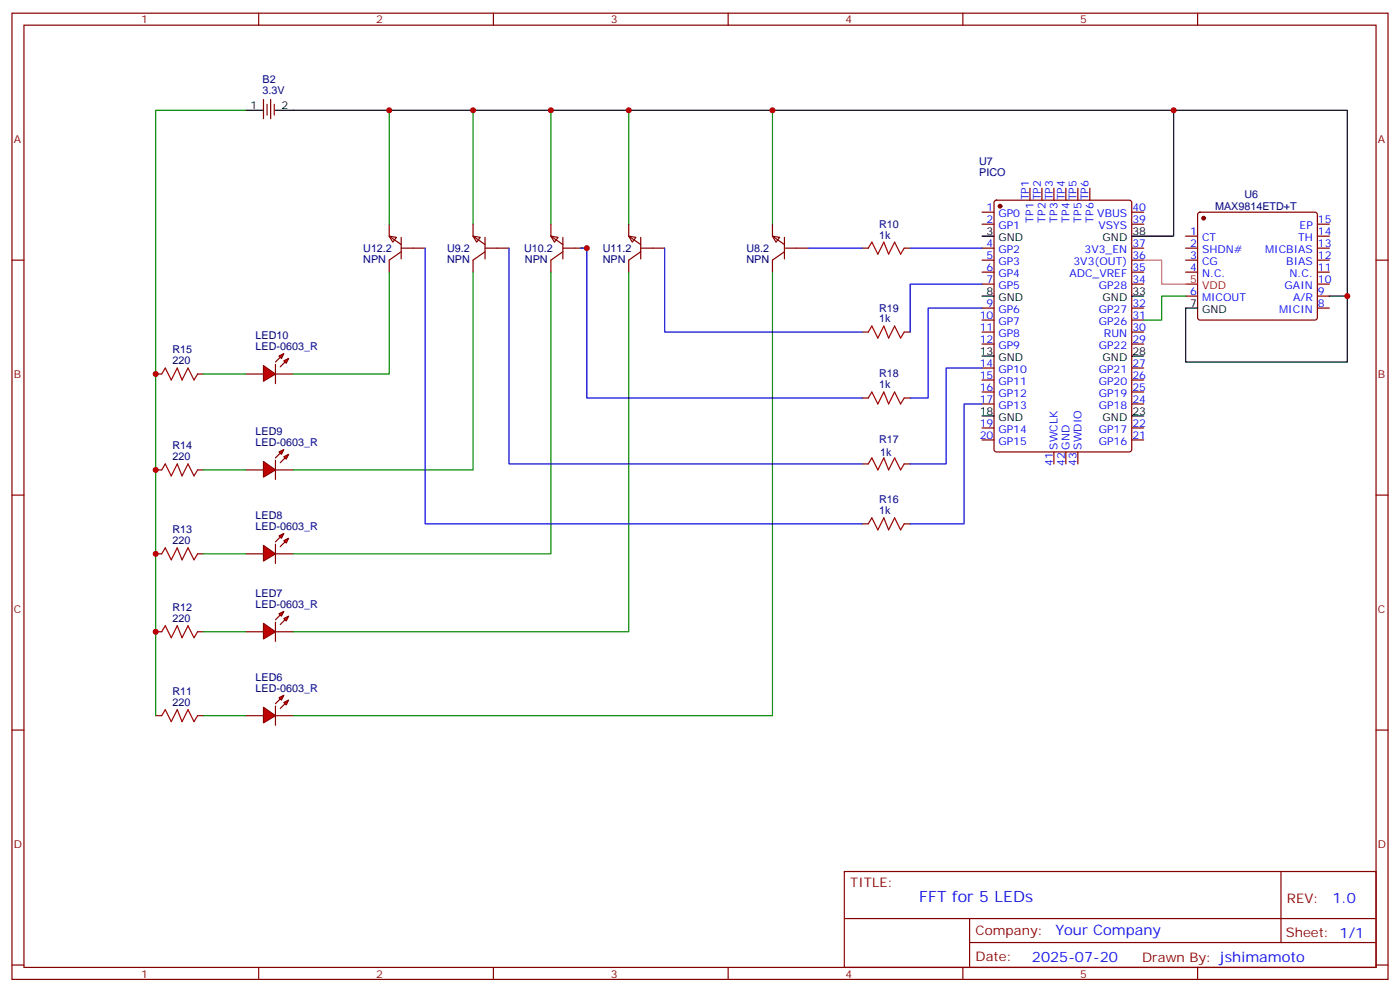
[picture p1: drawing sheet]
<svg xmlns="http://www.w3.org/2000/svg" width="412mm" height="292mm" viewBox="0 0 412 292" stroke-linecap="round" stroke-linejoin="round" font-family="sans-serif">
<g fill="none" stroke="#870000" stroke-width=".35">
<path d="M3.5 3.9h405.4v284.3h-405.4zM7.1 7.4h398.2v277.3h-398.2zM76.2 3.9v3.5M145.3 3.9v3.5M214.5 3.9v3.5M283.6 3.9v3.5M352.8 3.9v3.5M77.6 29.3v5.6M78.7 30.7v3.2M79.7 29.3v5.6M80.8 30.7v3.2M293 59.1l.5-.2h39.2l.6 .4 .1 73-.5 .6-39.4 .1-.6-.5-.1-72.9z"/>
<path d="M303.4 55.4v3.5M306.9 55.4v3.5M310.4 55.4v3.5M314 55.4v3.5M317.5 55.4v3.5M321 55.4v3.5M3.5 76.6h3.6M254 73h1.8M266.3 73h1.8M289.3 76.6h3.5M289.3 73h3.5M289.3 66h3.5"/>
<path d="M289.3 62.4h3.5M333.4 76.6h3.5M333.4 73h3.5M333.4 66h3.5M333.4 62.4h3.5M349.2 76.6h3.6M349.2 73h3.6M349.2 69.5h3.6M353 62.6l.5-.2h33.8l.5 .2 .3 .5v30.4l-.3 .5-.5 .2h-33.8l-.5-.2-.2-.5v-30.4zM388.1 76.6h3.5M388.1 73h3.5M388.1 69.5h3.5"/>
<path d="M388.1 66h3.5M405.3 76.6h3.6M289.3 80.1h3.5M289.3 90.7h3.5M289.3 83.6h3.5M289.3 94.2h3.5M289.3 97.7h3.5M333.4 80.1h3.5M333.4 90.7h3.5M333.4 83.6h3.5M333.4 94.2h3.5M333.4 97.7h3.5"/>
<path d="M349.2 80.1h3.6M349.2 87.1h3.6M388.1 80.1h3.5M388.1 87.1h3.5M388.1 90.7h3.5M388.1 83.6h3.5M45.9 110.1h1.7M58.2 110.1h1.8M289.3 101.2h3.5M289.3 108.3h3.5M289.3 111.8h3.5M289.3 115.4h3.5"/>
<path d="M289.3 118.9h3.5M333.4 101.2h3.5M333.4 108.3h3.5M333.4 111.8h3.5M333.4 115.4h3.5M333.4 118.9h3.5M45.9 138.3h1.7M58.2 138.3h1.8M289.3 125.9h3.5M289.3 129.5h3.5M310.4 133v3.5M314 133v3.5"/>
<path d="M317.5 133v3.5M333.4 125.9h3.5M333.4 129.5h3.5M3.5 145.7h3.6M405.3 145.7h3.6M45.9 163h1.7M58.2 163h1.8M45.9 185.9h1.7M58.2 185.9h1.8M3.5 214.8h3.6M45.9 210.6h1.7M58.2 210.6h1.8"/>
<path d="M405.3 214.8h3.6M248.7 256.5h156.6v28.2h-156.6zM377.3 256.5v20.9M248.7 270.3h156.5M285.6 277.4h119.6M285.6 270.3v14.1M3.5 284h3.6M76.2 284.7v3.5M145.3 284.7v3.5M214.5 284.7v3.5M283.6 284.7v3.5M352.8 284.7v3.5"/>
<path d="M405.3 284h3.6"/>
</g>
<path d="M255.8 73l1-1.7 1.8 3.5 1.7-3.5 1.5 3.5 1.7-3.5 1.8 3.5 1-1.8M47.6 110.1l1.1-1.8 1.7 3.5 1.8-3.5 1.4 3.5 1.8-3.5 1.7 3.5 1.1-1.7M47.6 138.3l1.1-1.8 1.7 3.6 1.8-3.6 1.4 3.6 1.8-3.6 1.7 3.6 1.1-1.8M47.6 163l1.1-1.8 1.7 3.5 1.8-3.5 1.4 3.5 1.8-3.5 1.7 3.5 1.1-1.7M47.6 185.9l1.1-1.8 1.7 3.6 1.8-3.6 1.4 3.6 1.8-3.6 1.7 3.6 1.1-1.8M47.6 210.6l1.1-1.8 1.7 3.6 1.8-3.6 1.4 3.6 1.8-3.6 1.7 3.6 1.1-1.8" fill="none" stroke="#a10000" stroke-width=".35"/>
<g fill="#870000" stroke="#870000" stroke-width=".35">
<circle cx="354.5" cy="64.2" r=".53"/>
<circle cx="294.6" cy="60.7" r=".53"/>
</g>
<path d="M349.2 83.6h3.6" fill="none" stroke="#f00" stroke-width=".35"/>
<path d="M72.3 32.5h5.3M81.1 32.5h5.3M289.3 69.5h3.5M333.4 69.5h3.5M289.3 87.1h3.5M333.4 87.1h3.5M349.2 90.7h3.6M289.3 104.8h3.5M333.4 104.8h3.5M289.3 122.4h3.5M333.4 122.4h3.5" fill="none" stroke="#000" stroke-width=".35"/>
<path d="M227.5 69.5l2.2 .3-1.1 1.5z" fill="#fff" stroke="#870000" stroke-width=".35"/>
<path d="M227.5 66v3.5l3.6 2.5M231.1 74.1l-3.6 2.5v3.5M231.1 69.8v6.4M231.1 73h7" fill="none" stroke="#870000" stroke-width=".35"/>
<g fill="#f00" stroke="#870000" stroke-width=".35">
<path d="M77.6 208.1l3.5 2.5-3.5 2.1z"/>
<path d="M81.1 207.8v5.6z"/>
</g>
<g fill="#870000" stroke="#870000" stroke-width=".35">
<path d="M81.1 207.1l1.4-1.4z"/>
<path d="M82.5 208.5l1.5-1.4z"/>
</g>
<g fill="#f00" stroke="#870000" stroke-width=".35">
<path d="M82.2 205.3l1.4-.7-.7 1.4z"/>
<path d="M83.6 206.7l1.4-.7-.7 1.4z"/>
</g>
<path d="M72.3 210.6h5.3M81.1 210.6h5.3" fill="none" stroke="#870000" stroke-width=".35"/>
<g fill="#f00" stroke="#870000" stroke-width=".35">
<path d="M77.6 183.4l3.5 2.5-3.5 2.1z"/>
<path d="M81.1 183.1v5.6z"/>
</g>
<g fill="#870000" stroke="#870000" stroke-width=".35">
<path d="M81.1 182.4l1.4-1.4z"/>
<path d="M84 182.4l-1.5 1.4z"/>
</g>
<g fill="#f00" stroke="#870000" stroke-width=".35">
<path d="M82.2 180.6l1.4-.7-.7 1.4z"/>
<path d="M83.6 182l1.4-.7-.7 1.4z"/>
</g>
<path d="M72.3 185.9h5.3M81.1 185.9h5.3" fill="none" stroke="#870000" stroke-width=".35"/>
<g fill="#f00" stroke="#870000" stroke-width=".35">
<path d="M77.6 160.5l3.5 2.5-3.5 2.1z"/>
<path d="M81.1 160.2v5.6z"/>
</g>
<g fill="#870000" stroke="#870000" stroke-width=".35">
<path d="M81.1 159.5l1.4-1.5z"/>
<path d="M82.5 160.9l1.5-1.4z"/>
</g>
<g fill="#f00" stroke="#870000" stroke-width=".35">
<path d="M82.2 157.7l1.4-.7-.7 1.4z"/>
<path d="M83.6 159.1l1.4-.7-.7 1.4z"/>
</g>
<path d="M72.3 163h5.3M81.1 163h5.3" fill="none" stroke="#870000" stroke-width=".35"/>
<g fill="#f00" stroke="#870000" stroke-width=".35">
<path d="M77.6 135.8l3.5 2.5-3.5 2.1z"/>
<path d="M81.1 135.5v5.6z"/>
</g>
<g fill="#870000" stroke="#870000" stroke-width=".35">
<path d="M81.1 134.8l1.4-1.5z"/>
<path d="M84 134.8l-1.5 1.4z"/>
</g>
<g fill="#f00" stroke="#870000" stroke-width=".35">
<path d="M82.2 133l1.4-.7-.7 1.4z"/>
<path d="M83.6 134.4l1.4-.7-.7 1.4z"/>
</g>
<path d="M72.3 138.3h5.3M81.1 138.3h5.3" fill="none" stroke="#870000" stroke-width=".35"/>
<g fill="#f00" stroke="#870000" stroke-width=".35">
<path d="M77.6 107.6l3.5 2.5-3.5 2.1z"/>
<path d="M81.1 107.2v5.7z"/>
</g>
<g fill="#870000" stroke="#870000" stroke-width=".35">
<path d="M82.5 105.1l-1.4 1.4z"/>
<path d="M82.5 107.9l1.5-1.4z"/>
</g>
<g fill="#f00" stroke="#870000" stroke-width=".35">
<path d="M82.2 104.8l1.4-.7-.7 1.4z"/>
<path d="M83.6 106.2l1.4-.7-.7 1.4z"/>
</g>
<path d="M72.3 110.1h5.3M81.1 110.1h5.3" fill="none" stroke="#870000" stroke-width=".35"/>
<path d="M139.3 69.5l2.2 .3-1.1 1.5z" fill="#fff" stroke="#870000" stroke-width=".35"/>
<path d="M139.3 66v3.5l3.6 2.5M142.9 74.1l-3.6 2.5v3.5M142.9 69.8v6.4M142.9 73h7" fill="none" stroke="#870000" stroke-width=".35"/>
<path d="M162.3 69.5l2.1 .3-1.1 1.5z" fill="#fff" stroke="#870000" stroke-width=".35"/>
<path d="M162.3 66v3.5l3.5 2.5M165.8 74.1l-3.5 2.5v3.5M165.8 69.8v6.4M165.8 73h7.1" fill="none" stroke="#870000" stroke-width=".35"/>
<path d="M185.2 69.5l2.1 .3-1 1.5z" fill="#fff" stroke="#870000" stroke-width=".35"/>
<path d="M185.2 66v3.5l3.5 2.5M188.7 74.1l-3.5 2.5v3.5M188.7 69.8v6.4M188.7 73h7.1" fill="none" stroke="#870000" stroke-width=".35"/>
<path d="M114.7 69.5l2.1 .3-1.1 1.5z" fill="#fff" stroke="#870000" stroke-width=".35"/>
<path d="M114.7 66v3.5l3.5 2.5M118.2 74.1l-3.5 2.5v3.5M118.2 69.8v6.4M118.2 73h7M254 97.7h1.8M266.3 97.7h1.8M254 117.1h1.8M266.3 117.1h1.8M254 136.5h1.8M266.3 136.5h1.8M254 154.2h1.8M266.3 154.2h1.8" fill="none" stroke="#870000" stroke-width=".35"/>
<path d="M255.8 97.7l1-1.7 1.8 3.5 1.7-3.5 1.5 3.5 1.7-3.5 1.8 3.5 1-1.8M255.8 117.1l1-1.7 1.8 3.5 1.7-3.5 1.5 3.5 1.7-3.5 1.8 3.5 1-1.8M255.8 136.5l1-1.7 1.8 3.5 1.7-3.5 1.5 3.5 1.7-3.5 1.8 3.5 1-1.8M255.8 154.2l1-1.8 1.8 3.5 1.7-3.5 1.5 3.5 1.7-3.5 1.8 3.5 1-1.7" fill="none" stroke="#a10000" stroke-width=".35"/>
<path d="M125.2 73v81.2h128.8M149.9 73v63.5h104.1M171.1 73h1.8v44.1h81.1M195.8 73v24.7h58.2M238.1 73h15.9M268.1 73h21.2M289.3 83.6h-21.2v14.1M289.3 90.7h-15.9v26.4h-5.3M289.3 108.3h-10.6v28.2h-10.6M289.3 118.9h-5.3v35.3h-15.9" fill="none" stroke="#00c" stroke-width=".35"/>
<path d="M86.4 32.5h310.5v74h-47.7v-15.8M345.7 32.5v37h-8.8M391.6 87.1h5.3" fill="none" stroke="#000" stroke-width=".35"/>
<path d="M336.9 76.6h5.3v7h7" fill="none" stroke="#f66" stroke-width=".35"/>
<g fill="none" stroke="#008700" stroke-width=".35">
<path d="M72.3 32.5h-26.4v178.1M114.7 32.5v33.5M139.3 32.5v33.5M162.3 32.5v33.5M185.2 32.5v33.5M227.5 32.5v33.5M114.7 80.1v30h-28.3M139.3 80.1v58.2h-52.9M162.3 80.1v82.9h-75.9M185.2 80.1v105.8h-98.8M227.5 80.1v130.5h-141.1M349.2 87.1h-7v7.1h-5.3"/>
<path d="M60 110.1h12.3M60 138.3h12.3M60 163h12.3M60 185.9h12.3M60 210.6h12.3"/>
</g>
<g fill="#c00">
<circle cx="45.9" cy="138.3" r=".88"/>
<circle cx="45.9" cy="110.1" r=".88"/>
<circle cx="45.9" cy="185.9" r=".88"/>
<circle cx="45.9" cy="163" r=".88"/>
<circle cx="172.9" cy="73" r=".88"/>
<circle cx="114.7" cy="32.5" r=".88"/>
<circle cx="227.5" cy="32.5" r=".88"/>
<circle cx="139.3" cy="32.5" r=".88"/>
<circle cx="162.3" cy="32.5" r=".88"/>
<circle cx="185.2" cy="32.5" r=".88"/>
<circle cx="345.7" cy="32.5" r=".88"/>
<circle cx="396.9" cy="87.1" r=".88"/>
</g>
<text font-size="4.6" fill="#00f" x="270.8" y="265.5">FFT for 5 LEDs</text>
<g font-size="4.2" fill="#00f">
<text x="392.5" y="265.7">1.0</text>
<text x="310.9" y="275.3">Your Company</text>
<text x="304" y="283.1">2025-07-20</text>
</g>
<g font-size="3.9" fill="#800">
<text x="250.5" y="261.1">TITLE:</text>
<text x="379.1" y="265.7">REV:</text>
<text x="287.4" y="275.3">Company:</text>
<text x="378.7" y="275.9">Sheet: 1/1</text>
<text x="287.4" y="282.9">Date:</text>
<text x="336.4" y="283">Drawn By: jshimamoto</text>
</g>
<g font-size="3.2" fill="#800">
<text x="41.6" y="6.9">1</text>
<text x="110.8" y="6.9">2</text>
<text x="179.9" y="6.9">3</text>
<text x="249.1" y="6.9">4</text>
<text x="318.2" y="6.9">5</text>
<text x="4.1" y="42">A</text>
<text x="405.9" y="42">A</text>
<text x="4.1" y="111.1">B</text>
<text x="405.9" y="111.1">B</text>
<text x="4.1" y="180.3">C</text>
<text x="405.9" y="180.3">C</text>
<text x="4.1" y="249.4">D</text>
<text x="405.9" y="249.4">D</text>
<text x="41.6" y="287.7">1</text>
<text x="110.8" y="287.7">2</text>
<text x="179.9" y="287.7">3</text>
<text x="249.1" y="287.7">4</text>
<text x="318.2" y="287.7">5</text>
</g>
<g font-size="3.2" fill="#000080">
<text x="77.4" y="27.7">3.3V</text>
<text x="77.4" y="24.5">B2</text>
<text x="288.4" y="51.7">PICO</text>
<text x="288.4" y="48.5">U7</text>
<text x="366.5" y="58.3">U6</text>
<text x="357.9" y="61.8">MAX9814ETD+T</text>
<text x="258.9" y="70.2">1k</text>
<text x="258.9" y="67">R10</text>
<text x="107" y="77.3">NPN</text>
<text x="107" y="74.2">U12.2</text>
<text x="131.7" y="77.3">NPN</text>
<text x="131.7" y="74.2">U9.2</text>
<text x="154.4" y="74.2">U10.2</text>
<text x="154.6" y="77.3">NPN</text>
<text x="177.5" y="77.3">NPN</text>
<text x="177.5" y="74.2">U11.2</text>
<text x="219.9" y="77.3">NPN</text>
<text x="219.9" y="74.2">U8.2</text>
<text x="258.9" y="94.9">1k</text>
<text x="258.9" y="91.7">R19</text>
<text x="75.3" y="99.8">LED10</text>
<text x="50.8" y="107.2">220</text>
<text x="50.8" y="104">R15</text>
<text x="75.3" y="103">LED-0603_R</text>
<text x="258.9" y="111.1">R18</text>
<text x="258.9" y="114.3">1k</text>
<text x="75.3" y="131.2">LED-0603_R</text>
<text x="75.3" y="128">LED9</text>
<text x="258.9" y="130.5">R17</text>
<text x="50.8" y="135.5">220</text>
<text x="50.8" y="132.2">R14</text>
<text x="259.3" y="134.1">1k</text>
<text x="258.9" y="148.1">R16</text>
<text x="75.3" y="155.9">LED-0603_R</text>
<text x="75.3" y="152.7">LED8</text>
<text x="258.9" y="151.3">1k</text>
<text x="50.8" y="160.2">220</text>
<text x="50.8" y="156.9">R13</text>
<text x="50.8" y="179.9">R12</text>
<text x="75.3" y="178.9">LED-0603_R</text>
<text x="75.3" y="175.7">LED7</text>
<text x="50.8" y="183.1">220</text>
<text x="75.3" y="203.6">LED-0603_R</text>
<text x="75.3" y="200.3">LED6</text>
<text x="50.8" y="207.8">220</text>
<text x="50.8" y="204.6">R11</text>
</g>
<g font-size="3.2">
<text x="73.8" y="32.1">1</text>
<text x="82.9" y="32.1">2</text>
<text x="290.6" y="69.1">3</text>
<text x="294.1" y="70.9">GND</text>
<text x="324.8" y="70.9">GND</text>
<text x="333.6" y="69.1">38</text>
<text x="290.6" y="86.8">8</text>
<text x="294.1" y="88.5">GND</text>
<text x="324.8" y="88.5">GND</text>
<text x="333.6" y="86.8">33</text>
<text x="350.6" y="90.3">7</text>
<text x="354.1" y="92.1">GND</text>
<text x="288.6" y="104.4">13</text>
<text x="294.1" y="106.2">GND</text>
<text x="324.8" y="106.2">GND</text>
<text x="333.6" y="104.4">28</text>
<text x="288.6" y="122.1">18</text>
<text x="294.1" y="123.8">GND</text>
<text x="324.8" y="123.8">GND</text>
<text x="333.6" y="122.1">23</text>
</g>
<g font-size="3.2" fill="#00f">
<text x="303" y="58.9" transform="rotate(-90 303 58.9)">TP1</text>
<text x="306.6" y="58.9" transform="rotate(-90 306.6 58.9)">TP2</text>
<text x="310.1" y="58.9" transform="rotate(-90 310.1 58.9)">TP3</text>
<text x="313.6" y="58.9" transform="rotate(-90 313.6 58.9)">TP4</text>
<text x="317.1" y="58.9" transform="rotate(-90 317.1 58.9)">TP5</text>
<text x="320.7" y="58.9" transform="rotate(-90 320.7 58.9)">TP6</text>
<text x="290.6" y="62.1">1</text>
<text x="290.6" y="65.6">2</text>
<text x="294.1" y="63.9">GP0</text>
<text x="304.4" y="65.5" transform="rotate(-90 304.4 65.5)">TP1</text>
<text x="308" y="65.5" transform="rotate(-90 308 65.5)">TP2</text>
<text x="311.5" y="65.5" transform="rotate(-90 311.5 65.5)">TP3</text>
<text x="315" y="65.5" transform="rotate(-90 315 65.5)">TP4</text>
<text x="318.6" y="65.5" transform="rotate(-90 318.6 65.5)">TP5</text>
<text x="322.1" y="65.5" transform="rotate(-90 322.1 65.5)">TP6</text>
<text x="323.2" y="63.9">VBUS</text>
<text x="333.6" y="65.6">39</text>
<text x="333.6" y="62.1">40</text>
<text x="388.2" y="65.6">15</text>
<text x="294.1" y="67.4">GP1</text>
<text x="323.6" y="67.4">VSYS</text>
<text x="350.6" y="69.1">1</text>
<text x="354.1" y="70.9">CT</text>
<text x="382.4" y="70.9">TH</text>
<text x="382.8" y="67.4">EP</text>
<text x="388.2" y="69.1">14</text>
<text x="290.6" y="72.7">4</text>
<text x="290.6" y="76.2">5</text>
<text x="294.1" y="74.4">GP2</text>
<text x="294.1" y="78">GP3</text>
<text x="316.2" y="78">3V3(OUT)</text>
<text x="319.5" y="74.4">3V3_EN</text>
<text x="333.6" y="76.2">36</text>
<text x="333.6" y="72.7">37</text>
<text x="350.6" y="72.7">2</text>
<text x="350.6" y="76.2">3</text>
<text x="354.1" y="74.4">SHDN#</text>
<text x="354.1" y="78">CG</text>
<text x="372.7" y="74.4">MICBIAS</text>
<text x="378.9" y="78">BIAS</text>
<text x="388.2" y="76.2">12</text>
<text x="388.2" y="72.7">13</text>
<text x="290.6" y="79.7">6</text>
<text x="290.6" y="83.3">7</text>
<text x="294.1" y="81.5">GP4</text>
<text x="315" y="81.5">ADC_VREF</text>
<text x="333.6" y="83.3">34</text>
<text x="333.6" y="79.7">35</text>
<text x="350.6" y="79.7">4</text>
<text x="354.1" y="81.5">N.C.</text>
<text x="379.9" y="81.5">N.C.</text>
<text x="388.2" y="83.3">10</text>
<text x="388.2" y="79.7">11</text>
<text x="294.1" y="85">GP5</text>
<text x="323.7" y="85">GP28</text>
<text x="350.6" y="86.8">6</text>
<text x="354.1" y="88.5">MICOUT</text>
<text x="378.4" y="85">GAIN</text>
<text x="380.9" y="88.5">A/R</text>
<text x="388.2" y="86.8">9</text>
<text x="288.6" y="93.8">10</text>
<text x="290.6" y="90.3">9</text>
<text x="294.1" y="92.1">GP6</text>
<text x="294.1" y="95.6">GP7</text>
<text x="323.7" y="95.6">GP26</text>
<text x="323.7" y="92.1">GP27</text>
<text x="333.6" y="93.8">31</text>
<text x="333.6" y="90.3">32</text>
<text x="376.8" y="92.1">MICIN</text>
<text x="388.2" y="90.3">8</text>
<text x="288.6" y="97.4">11</text>
<text x="288.6" y="100.9">12</text>
<text x="294.1" y="99.1">GP8</text>
<text x="325.2" y="99.1">RUN</text>
<text x="333.6" y="100.9">29</text>
<text x="333.6" y="97.4">30</text>
<text x="288.6" y="107.9">14</text>
<text x="294.1" y="102.7">GP9</text>
<text x="323.7" y="102.7">GP22</text>
<text x="333.6" y="107.9">27</text>
<text x="288.6" y="111.5">15</text>
<text x="294.1" y="109.7">GP10</text>
<text x="294.1" y="113.2">GP11</text>
<text x="323.7" y="113.2">GP20</text>
<text x="323.7" y="109.7">GP21</text>
<text x="333.6" y="111.5">26</text>
<text x="288.6" y="115">16</text>
<text x="288.6" y="118.5">17</text>
<text x="294.1" y="116.8">GP12</text>
<text x="323.7" y="116.8">GP19</text>
<text x="333.6" y="118.5">24</text>
<text x="333.6" y="115">25</text>
<text x="288.6" y="125.6">19</text>
<text x="294.1" y="120.3">GP13</text>
<text x="323.7" y="120.3">GP18</text>
<text x="333.6" y="125.6">22</text>
<text x="288.6" y="129.1">20</text>
<text x="294.1" y="127.4">GP14</text>
<text x="294.1" y="130.9">GP15</text>
<text x="323.7" y="130.9">GP16</text>
<text x="323.7" y="127.4">GP17</text>
<text x="333.6" y="129.1">21</text>
<text x="310.1" y="137" transform="rotate(-90 310.1 137)">41</text>
<text x="311.5" y="132.3" transform="rotate(-90 311.5 132.3)">SWCLK</text>
<text x="313.6" y="137" transform="rotate(-90 313.6 137)">42</text>
<text x="315" y="132.3" transform="rotate(-90 315 132.3)">GND</text>
<text x="317.1" y="137" transform="rotate(-90 317.1 137)">43</text>
<text x="318.6" y="132.3" transform="rotate(-90 318.6 132.3)">SWDIO</text>
</g>
<g font-size="3.2" fill="#f00">
<text x="350.6" y="83.3">5</text>
<text x="354.1" y="85">VDD</text>
</g>
</svg>
